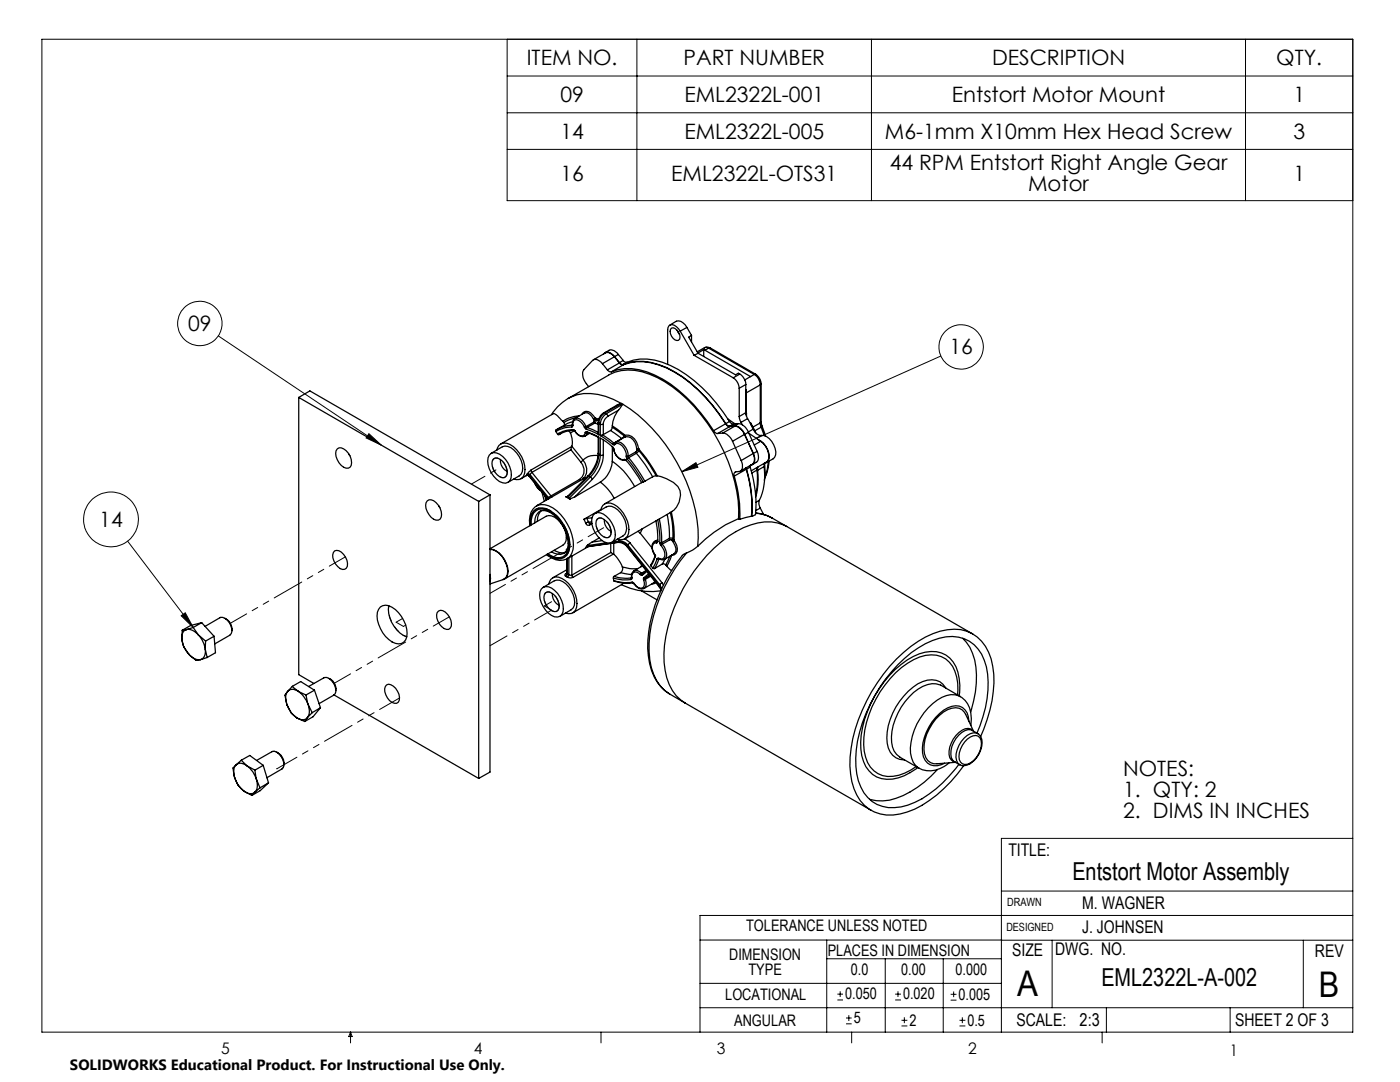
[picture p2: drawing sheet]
<svg xmlns="http://www.w3.org/2000/svg" width="279mm" height="216mm" viewBox="0 0 279 216" stroke-linecap="round" stroke-linejoin="round" font-family="sans-serif">
<g fill="none" stroke="#000" stroke-width=".2">
<path d="M8.4 7.8h261.6v198.2h-261.6zM101.2 7.8v32.2h168.8M101.2 15.2h168.8M127.1 7.8v32.2M173.9 7.8v32.2M248.6 7.8v32.2M101.2 22.5h168.8M101.2 29.8h168.8M43.6 67l32.5 21.8M187.7 71l-51.6 23.1M73.6 86.5l2.5 2.3-3-1.4zM136.1 94.1l2.8-1.8 .4 .9z"/>
<path d="M25.5 108l13.1 17.2M36.2 122.9l.8-.6 1.6 2.9zM199.8 177.8h70.2M270 167.3h-70.2v38.7M139.7 187.6h60.2M139.7 196.2h60.1M165 187.6v18.4M165 191.3h34.8M167.1 199.5h1.1M167.1 198.4h1.1M167.7 197.8v1.1M176.7 191.3v14.7"/>
<path d="M178.6 199.5h1.2M178.6 198.4h1.2M179.2 197.8v1.1M188.2 191.3v14.7M189.7 199.6h1.2M189.7 198.4h1.2M190.3 197.8v1.2M199.8 187.6h70.2M210 187.6v13.5M260.1 187.6v13.5M270 182.7h-130.3v23.3M70 206v2.1"/>
<path d="M70 206l.3 .8h-.7zM119.9 206v2.1M139.7 201.1h130.3M168.8 204.3h1.2M168.8 203.1h1.2M169.4 202.6v1.1M170 206v2.1M179.9 204.7h1.2M179.9 203.6h1.2M180.5 203v1.2M191.5 204.7h1.2M191.5 203.6h1.2"/>
<path d="M192.1 203v1.2M220 206v2.1M220.8 201.1v4.9M245.5 201.1v4.9"/>
<circle cx="39.9" cy="64.5" r="4.4"/>
<circle cx="191.8" cy="69.2" r="4.4"/>
<circle cx="22.1" cy="103.6" r="5.5"/>
</g>
<path d="M36.2 122.9l.8-.6 1.6 2.9zM73.6 86.5l2.5 2.3-3-1.4zM136.1 94.1l2.8-1.8 .4 .9z" fill="#000"/>
<g fill="none" stroke="#000" stroke-width=".25">
<path d="M59.6 79.3v55.3l3.1 1.8M59.6 79.3l35.9 20.7M59.6 79.3l2.2-1.3 36 20.7M113.4 79.5a9.8 9.8 0 0 0-3.3 3.2M113.4 79.5l8.1-4.6a8.9 8.9 0 0 1 8.1-.2 26.6 26.6 0 0 1 11.7 9.9 32.9 32.9 0 0 1 6.1 17.1v1.8M113.4 79.5a8.9 8.9 0 0 1 7.5-.4l3.1 1.4M120.2 72.6a1.39 1.39 0 0 0-1.9-.7l-1.8 1.9a2.52 2.52 0 0 0 .5 2.8l.5 .6M120.2 72.6l1 1.2M120.5 70.6l.1-.1a1.45 1.45 0 0 1 2.1 .7M120.8 70.3a1.63 1.63 0 0 1 2.6 .4M121.2 73.8l.4 .4h.4M122 74.2a10.4 10.4 0 0 1 8.6 .6 29.6 29.6 0 0 1 11.8 11.1"/>
<path d="M122.6 71.2l-1-.8-.6-.1-2.6 1.5M122.6 71.2l1 1.2M122.6 71.2l-2.4 1.4M122.7 71.2l.9 1.2M123.4 70.7l-.7 .5M123.4 70.7l1 1.2M123.6 72.4a.67 .67 0 0 0 .8 .3M123.6 72.4a.69 .69 0 0 0 .8 .4M123.6 72.4l-2.4 1.4M124.4 72.7a10.9 10.9 0 0 1 8.6 .6 30.2 30.2 0 0 1 11.9 11.2M124.4 71.9l.3 .3 .4 .1M124.4 71.9l-.8 .5"/>
<path d="M124.4 72.8a10.8 10.8 0 0 1 8.6 .6 29.3 29.3 0 0 1 11.8 11.2M124.4 72.8l-2.4 1.4M125.1 72.3a10.5 10.5 0 0 1 8.7 .6 29.6 29.6 0 0 1 11.8 11.2M125.1 72.3l-.7 .4M133.7 64.9l1.3-.8a1.8 1.8 0 0 1 2.1 1.2M134 65.5a1.19 1.19 0 0 1 1.4 .8 1.17 1.17 0 0 1 0 1.6 1.62 1.62 0 0 1-1.4-2.4zM135.1 65.9l.5 .8M135.7 66.1a2.08 2.08 0 0 0-1.9-1.3l-.3 .2-.3 .8v6.9M135.7 66.1l2.8 4.8M137.1 65.3l-1.4 .8M137.1 65.3l.9 1.6M138 66.9l-.6 .4 1.9 3.2"/>
<path d="M138 66.9v1.4M138.5 70.9l7.8 4.5M139.3 70.5l7.5 4.3 .6-.3 .2 .1M139.3 70.5l-.8 .4M140.4 69.8l.3 .1M140.4 69.8v1.3M140.4 69.8l-1.1 .6M140.6 69.4a1.13 1.13 0 0 1 1.1 0M140.6 69.4l.4-.1 .4 .2M140.6 69.4l-1.5 .8M140.7 69.9l9.1 5.2M141.4 69.5l-.7 .4"/>
<path d="M141.4 69.5l9.1 5.2M141.7 69.4l-.3 .1M141.7 69.4l9.1 5.3M146.3 75.4a2.75 2.75 0 0 1 1.2 2.1M147.5 77.5v5.6M147.6 74.6a2.61 2.61 0 0 1 1.2 2.1M147.6 74.6l-1.3 .8M148.8 76.7l-1.3 .8M148.8 76.7v5.6M148.8 77.7l.1 .1M148.9 77.8v.6M148.9 77.8h-.1"/>
<path d="M148.9 78.4l-.1 .1M148.9 78.4v3.6M149.8 75.1l-1.2 .7M150.5 74.7a2.61 2.61 0 0 1 1.2 2.1M150.5 74.7l-.7 .4M150.8 74.7a2.47 2.47 0 0 1 1.1 1.9M150.8 74.7h-.3M151.7 76.8l-2.8 1.6M151.7 76.8v7.6M151.9 76.6l-.2 .2M151.9 76.6v7.5M67.3 89.6a1.27 1.27 0 0 1 1.8 .3 2.74 2.74 0 0 1 .8 3.3 1.31 1.31 0 0 1-1.8-.3 2.66 2.66 0 0 1-.8-3.3z"/>
<path d="M69.6 90.6l.2 .3M85.3 99.9a1.27 1.27 0 0 1 1.7 .4 2.74 2.74 0 0 1 .8 3.3 1.31 1.31 0 0 1-1.8-.4 2.66 2.66 0 0 1-.7-3.3zM97.6 90.8a1.46 1.46 0 0 1 2.1-.2 4.9 4.9 0 0 1 2.3 4.8 1.39 1.39 0 0 1-2.3 .7 5.1 5.1 0 0 1-2.3-4.8zM97.8 98.7v55.4l-2.3 1.2M97.8 98.7l-2.3 1.3M98 90.5l2.3-1.4a2.43 2.43 0 0 1 2.8 1.3 3.9 3.9 0 0 1 .9 4.2l-2.6 1.6M98.5 91.6a1.26 1.26 0 0 1 1.7 .3 2.7 2.7 0 0 1 .7 3.2 1.19 1.19 0 0 1-1.7-.3 2.59 2.59 0 0 1-.7-3.2zM99.2 89.8a1.63 1.63 0 0 1 2.6-1.1 5.6 5.6 0 0 1 2.7 6.3 1.54 1.54 0 0 1-2 .6M99.9 91.7a2.38 2.38 0 0 0 1.3 2.4M105.1 94.8h.3l.2 .1M105.2 94.6l-.1 .2M105.2 94.6l.3-.1 .3 .2"/>
<path d="M105.3 94.8l-.3 .1 .1-.1M105.6 95l-.4-.2-1.2 .7M105.6 95l3.7 4.6M105.6 94.9v.1M105.6 94.9l3.7 4.6M105.8 94.7l-.2 .2M105.8 94.7l3.6 4.6M106 93.8l-.8 .8M106 93.8l.2 .5M106.2 94.3l-.4 .4M106.2 94.3l3.8 4.7M106.8 96.4l.4 .9 .7 .6"/>
<path d="M106.8 96.6l.9 1.1M107.8 97.8l.1 .1M107.9 97.9h.1M108.1 98.1l.1 .1M108.2 98.2l.5 1.8M108.2 98.2h.1M108.7 98.9l.3 .9M109.3 99.5v.1M109.3 99.5l.1 .1M109.3 99.6v.1M109.4 99.3l-.1 .2M109.4 99.3l.1 .2"/>
<path d="M110 99l-.6 .3M110 99l.2 .1M110.9 86.1l.4 .5M111.3 86.6l.2 .1M111.9 86.5l-.4 .2M112.3 84.1l-1.3-1.3-.5-.3-10.6 6.1M112.3 84.1l.2 .2M112.5 84.3l.2 .3-.1 .3M113.3 99.3l-.4-.2 .9 .6-.2-.3M113.6 86l.2 .4M113.8 86.4a4.5 4.5 0 0 1 .3 2.6M113.9 89.7l-7.7 4.6"/>
<path d="M113.9 89.7l2 2.5M114.1 89.1l-.2 .6M114.1 89.1l-8.1 4.7M114.1 85.2a6 6 0 0 0-3.2 .9M114.1 89v.1M114.1 89l2.2 2.8M114.2 84.8v.1M114.2 84.8a5.1 5.1 0 0 0-3.3 1.1v.2M114.2 84.8l-.1 .4M114.2 84.2l-1 .3-2 1.2M114.2 84.8l.1 .1M114.2 84.8h.1"/>
<path d="M114.3 84.9l-.2 .3M114.3 84.9l.2-.9a.96 .96 0 0 1 1.5 .2l.6 1M114.3 85.7l.4 .3M114.3 85.7l.5 .3M114.3 85.7a6.1 6.1 0 0 0-3 .9M114.6 85.9a5.7 5.7 0 0 0-3.1 .8M114.7 86l-.9 .4M114.7 83.5a1.32 1.32 0 0 0-.5 1.3M114.7 99.2l-.7 .2h-.4M114.7 83.5h.1M114.7 86a1.59 1.59 0 0 0 2.1 1M114.7 83.5a1.95 1.95 0 0 1 2.2 1.6"/>
<path d="M114.8 86a1.21 1.21 0 0 0 1.9 .6l.1-.3M114.8 86h-.1M114.9 83.4l-1.6 .5-.8 .4M115.6 83a6.8 6.8 0 0 0-3.3 1.1M115.6 95.7l.3 .1M115.6 95.7l-5.6 3.3M115.9 92.2a2.31 2.31 0 0 1-.3 3.5M116.1 82.7a1.23 1.23 0 0 1 1.2-.6 1.23 1.23 0 0 1 1 .7l.4 .6M116.3 95.6l-9.2 5.3h.1M116.3 95.6h.1M116.3 91.8l-.4 .4M116.3 91.8a2.56 2.56 0 0 1 0 3.8"/>
<path d="M116.5 82.4l-1.8 1.1M116.6 82.5a1.1 1.1 0 0 1 1.5 .5l.3 .6M116.6 85.2l.4 .5M116.7 87h.1M116.8 86.3l.4 .1M116.9 95.4l-.6 .2M116.9 85.1l-.3 .1M116.9 85.1l.3 .2M117 85.7l2.5 1M117.1 86.1l-.3 .2M117.1 86.1l2.4 1.1M117.1 86.1l.1 .2"/>
<path d="M117.2 86.3l2.2 .9M117.2 86.3h.1M117.2 85.3l-.2 .4M117.2 85.3l2.2 1M117.2 86.4l-.4 .6M117.2 86.3v.1M117.3 95l-4.1 4.1 .1 .2M117.3 95h.2M117.5 95l-4.2 4.3M117.5 95l.3 .2M117.7 86.5l-1 .5M117.8 95.2l.4 .4"/>
<path d="M117.8 95.2l-4.2 4.2M118.2 95.6l-3.5 3.6M118.4 83.6l.2 .3M118.5 84.2l.2 .2M118.5 84.2l-1.6 .9M118.6 83.9l-.1 .3M118.7 84.4l.7 .3M118.7 84.4l-1.5 .9M118.7 83.4l.2 .3M118.7 83.4l-.3 .2M118.7 83.4l.8 .2M118.9 83.7l.1 .3-.3 .4"/>
<path d="M118.9 83.7l-.3 .2M118.9 83.7l.5 .2M119.3 90.9h-.1a3.5 3.5 0 0 0-2.9 .9M119.4 90.5a7.2 7.2 0 0 1-2.1 4.5M119.4 84.3h.1M119.4 84.3l.1 2.4M119.4 87.2h.1M119.4 84.3l.1 .2M119.4 90.5l.1 .1M119.4 87.2v3.3M119.5 84.5l.3 .1M119.5 90.6a6.6 6.6 0 0 1-2 4.4"/>
<path d="M119.5 84.5v2.2M119.5 87.2v3.4M119.5 90.6l.3 .2M119.8 86.9l2.5 1.8M119.8 84.6h.6M119.8 90.8h.6M119.8 90.8a6.5 6.5 0 0 1-2 4.4M119.8 96.2a10.1 10.1 0 0 1 2.8 3.2M119.8 84.6v2.3M119.8 96.2l-5.1 3M120.3 86.8l-.5 .1M120.3 86.8l2.2 1.6"/>
<path d="M120.4 90.8a7.5 7.5 0 0 1-2.2 4.8M120.4 86.7l-.1 .1M120.4 84.6v2.1M120.4 87.8v3M120.5 82.4a2.28 2.28 0 0 0-1.1 1.9M120.5 82.4h.1M120.5 82.4h.2M120.7 82.4l.3 .1M120.7 82.4a2.76 2.76 0 0 0-1.2 2.1M121 82.5a2.73 2.73 0 0 0-1.2 2.1M121 82.5l.3 .6M121.3 83.1a1.95 1.95 0 0 0-.9 1.5"/>
<path d="M121.8 85.9l2.3 1.6M121.8 85.9l-1.4 .8M122.2 85l2.5 1.9M122.2 92a5.3 5.3 0 0 1-2.4 4.2M122.2 85.3l-.4 .6M122.2 85.3l2.4 1.7M122.2 92l.7 .6a14.8 14.8 0 0 1 3.7 4.5M122.2 85v.3M122.2 89.1v2.9M122.2 89.1l.2 .5M122.2 89.1l.3 .5M122.2 89.1l-2.4-1.7v3.4"/>
<path d="M122.3 88.7h.4M122.4 89.6a2.26 2.26 0 0 0 2.4 2.2M122.4 89.6h.1M122.5 89.6a2.14 2.14 0 0 0 2.1 2.1M122.5 88.4l-.2 .3M122.5 88.4h.2M122.6 88.5l.1 .2M122.7 88.7a1 1 0 0 1 1.5 .3 2.93 2.93 0 0 1 .8 2M122.9 88.2l-.3 .3M122.9 88.2a1.32 1.32 0 0 1 1.5 .5 2.97 2.97 0 0 1 .9 2.4M123.4 81.8a5.3 5.3 0 0 0-1.2 3.2M123.4 81.8l-2.1 1.3"/>
<path d="M124 80.5l-.8 .3-2.7 1.6M124 80.5l-3.3 1.9M124.1 87.5l-1.6 .9M124.1 87.5h.1M124.3 80.6a33.9 33.9 0 0 1 15 25l-.1 3.4M124.3 80.6l-.9 1.2M124.3 80.6l-3.3 1.9M124.6 91.7l.4 .2M124.6 87l-.5 .5M124.6 87v.3M124.7 87.2l-1.8 1M124.7 87.2a1.87 1.87 0 0 1 2.3 1.8l.1 .6"/>
<path d="M124.7 86.9a2.21 2.21 0 0 1 2.6 2l.2 .6M124.7 86.9v.3M124.7 86.9l-.1 .1M125 91.9l1.2 1.5 1.9 2.9 .3-.1M125 91l.2 .6M125 91l.3 .1M125.2 91.6l1.3 1.6 1.9 3M125.3 91.1l.1 .2M125.4 91.3l-.2 .3M125.4 91.3l1.8 2.3 1.5 2.4M126.9 90.2l.1 .3M126.9 90.2l-1.6 .9"/>
<path d="M127 90.5a25.9 25.9 0 0 1 3.2 4.6M127 90.5l-1.6 .8M127.1 89.6v.3M127.1 89.9l-.2 .3M127.1 89.9h.4M127.5 89.5a31.3 31.3 0 0 1 3.7 5.4M127.5 89.5v.4M127.5 89.9a27.5 27.5 0 0 1 3.5 5M127.5 89.9l-.5 .6M127.5 89.5l-.4 .1M128 96.3l-7.3 4.2M128.7 96l-.3 .2"/>
<path d="M130.2 95.1l-1.5 .9M131 94.9l-.8 .2M131 94.9h.2M131.2 94.9a8.1 8.1 0 0 1 4.1 2.2 3.8 3.8 0 0 1-1.2 4.9M142.4 85.9l.3 .4 .5 .2M144.2 86.4a2.5 2.5 0 0 1 2 1.7M144.2 86.4l-1 .1M144.8 84.6l.3 .3 .5 .2M144.8 84.6l-2.4 1.3M144.9 84.5l.2 .3 .5 .3M145.3 83.6l1.4 1M145.6 84.1l.3 .4 .5 .1"/>
<path d="M145.6 84.1l-.7 .4M145.6 85.1l-2.4 1.4M146.2 88.1l1.7 3.8M146.4 84.6l-.8 .5M146.5 95a27.4 27.4 0 0 1 1.1 8.6M146.6 84.9a2.52 2.52 0 0 1 2 1.8l.8-.4M146.6 84.9l-1 .2M146.6 85.1a2.5 2.5 0 0 1 2 1.6M146.6 85.1h-1M146.6 85.1l-2.4 1.3M147.3 84.5a2.52 2.52 0 0 1 2.1 1.8M147.3 84.5l-.7 .4"/>
<path d="M147.3 84.5l-.9 .1M147.5 83.1l.4 1.2M147.9 84.3l.3 .5M147.9 91.9l.3 .8a1.17 1.17 0 0 1-.3 1.2 1.17 1.17 0 0 1-1.2 .3l-.2 .3v.5M147.9 91.9l2.4-1.4 .3 .8-.1 1-.4 .3-2.4 1.4M148.6 86.7l1.8 3.8M148.6 86.7l-2.4 1.4M148.8 82.3l.2 .7M148.8 82.3l-1.3 .8M148.9 93.3v.3M148.9 93.3l.1 .3M148.9 93.6a24.9 24.9 0 0 1 1.1 9.4"/>
<path d="M148.9 82l.1 .5M148.9 82h-.1M148.9 93.6l-2.4 1.4M149 93.6a26 26 0 0 1 1 9.4M149 83l.2 .5M149 82.5l-.1 .1M149 82.5v.5M149.2 83.5l1.1 2.1M149.2 83.5l-1.3 .8M149.4 86.3l1.7 3.8M149.5 86.5l1.8 1.2M149.7 92.9v.3"/>
<path d="M149.7 93.2a24.5 24.5 0 0 1 1.1 9.5l-.8 .3M149.7 93.2l-.7 .4M149.9 84.5l.3 .6M149.9 84.5v.3M149.9 84.5h-.1M150.2 85.1l.2 .3M150.3 85.6a1.78 1.78 0 0 0 1.6 1.3M150.3 85.6l-.9 .6M150.4 90.5l.1 .4a1.22 1.22 0 0 1-.7 1.9M150.4 85.4l-.2 .1M150.4 85.4l.4 1M151.1 93.8v2.8l-.3 2.1"/>
<path d="M151.1 93.8l-1.1 .6M151.1 90.1a1.69 1.69 0 0 1-.9 2.6M151.1 93.3v.5M151.1 90.1l-.7 .4M151.2 93.8l.1 2.9-.5 2.4M151.3 93.2l-.1 .6M151.3 87.7a3.9 3.9 0 0 1 2.2 3.9l-.3 .4-.8 .5M151.3 87.7l.5 .4M151.6 99.8a1.8 1.8 0 0 0 .1 1.6M151.6 99.8l-.7 .4M151.7 84.4l.2 .8M151.7 84.4l-1.5 .8"/>
<path d="M151.8 88.1a3.4 3.4 0 0 1 1.4 3.9l-3.3 1.9M151.8 88.1l-1.3 .7M151.9 84.1l.2 1M151.9 84.1l-.2 .3M151.9 85.2l.6 1.7M151.9 85.2l-1.3 .8M151.9 86.9a3.1 3.1 0 0 1 2.8 2.6 1.75 1.75 0 0 1-.4 2l-1.3 .8M151.9 86.9l-.9 .6M152.1 85.1l.7 2M152.1 85.1l-.2 .1M152.5 93.1l.1-.6 .1 1.6-.2 1.7M152.5 93.1a12.1 12.1 0 0 1-.9 6.7"/>
<path d="M152.5 93.1l-1.3 .7M153.3 92.1l-.2 1.7-.4 1.3M153.5 92a9.1 9.1 0 0 1-.9 3.4M66.8 109.9a2.19 2.19 0 0 1 2.5 1.9 1.16 1.16 0 0 1-.9 1.8 2.89 2.89 0 0 1-1.9-3.4zM87.6 101l.2 .3M95.5 100v55.3M97.8 109.5l11.2-6.5a2.08 2.08 0 0 1 2.3 .6 4.8 4.8 0 0 1 1.7 4.3l-.3 .5-.4 .4-11.6 6.7M97.8 114.9v1.1M97.8 109.6a3.8 3.8 0 0 1 3.2 2.9 3 3 0 0 1 0 2.7l-.6 .4-2.6 .9M97.8 114.6l.1 .8-.1 .7M97.8 109.6a3.4 3.4 0 0 1 2.9 2.1 3.7 3.7 0 0 1 .4 3.5l-.4 .3M100.7 115.5l-.4 .1"/>
<path d="M105.9 104.8a2.83 2.83 0 0 1 1.7-3.4 5.2 5.2 0 0 1 4.4 2.5 7.8 7.8 0 0 1 1.6 5.7 2.15 2.15 0 0 1-3.1 1.7l-1.3-.7M106 104.7a2.91 2.91 0 0 1 1.5-3.1 4.5 4.5 0 0 1 4.3 2.3 7.3 7.3 0 0 1 1.7 5.5 2.07 2.07 0 0 1-3.2 1.7l-.9-.6M107.2 100.9a3.8 3.8 0 0 1 4 1.1 9.2 9.2 0 0 1 3.2 7.6l-.6 1.4-.5 .4M107.2 100.9a3.4 3.4 0 0 0-1.4 4M107.7 102.1a2.49 2.49 0 0 1 2.9 .7 7.1 7.1 0 0 1 2.7 6.6l-.7 .9M107.7 102.1a2.46 2.46 0 0 0-1 2.3M107.7 102.1h.1M108 101.9a2.81 2.81 0 0 0-.8 2.1M108 117.5a1.69 1.69 0 0 1 2.7 .3 4.9 4.9 0 0 1 1.7 4.3 1.36 1.36 0 0 1-2.3 .7 5.1 5.1 0 0 1-2.3-4.8zM108.4 117.2l2.2-1.3a2.96 2.96 0 0 1 3.4 1.9 3.6 3.6 0 0 1 .4 3.5l-2.6 1.7M108.8 118.3a1.23 1.23 0 0 1 1.8 .4 2.68 2.68 0 0 1 .7 3.1 1.28 1.28 0 0 1-1.7-.3 2.63 2.63 0 0 1-.8-3.2zM109.1 110.7a3.7 3.7 0 0 0 4.2 .7"/>
<path d="M109.5 116.5a1.62 1.62 0 0 1 2.6-1.1 5.6 5.6 0 0 1 2.8 6.3 1.57 1.57 0 0 1-2 .6M110.1 110.1a2.21 2.21 0 0 0 2.5 .2M110.2 118.4a2.48 2.48 0 0 0 1.4 2.4M110.6 109.8a2.52 2.52 0 0 0 2.5 .3M112.9 115l.3 .1M113 114.4l-.3 .4 .2 .2M113.1 114.4h-.1M113.1 114.4l.1 .1M113.1 111.5v2.9M113.1 113.7l-2.8 1.6M113.2 114.5l.3 .2M113.2 115.1l.6 .2 .5-.1"/>
<path d="M113.2 114.5l-.3 .5M113.2 111.5v3M113.5 114.7l.6 .1M113.5 114.7l-.3 .4M113.5 111.3v3.4M114.1 114.8l.2 .4M114.1 110.9v3.9M116.6 103.6l.3 .8M116.9 104.4v.1a.5 .5 0 0 0 .8 .2M117.1 103.4l-.5 .2M117.1 103.4l.3 .8M117.2 108.9l.1-.2-.5 .6 .3-.2"/>
<path d="M117.4 109.1l-4.2 2.4 .1-.1M117.4 104.2l-.5 .2M117.4 104.2l.2 .2h.5M117.8 104.5l-.1 .2M118.1 104.1l-.7 .1M118.1 104.5l-.4 .2M118.1 103.3l-1 .1M118.2 108.2l-1 .7M118.4 102.8a1.46 1.46 0 0 1 2-.2 5.1 5.1 0 0 1 2.3 4.8 1.38 1.38 0 0 1-2.3 .7 5.1 5.1 0 0 1-2.3-4.8zM118.8 102.4l2.2-1.3a2.96 2.96 0 0 1 3.4 2 3.8 3.8 0 0 1 .3 3.5l-2.6 1.6M119.2 103.6a1.19 1.19 0 0 1 1.7 .3 2.59 2.59 0 0 1 .8 3.2 1.21 1.21 0 0 1-1.7-.3 2.65 2.65 0 0 1-.8-3.2zM119.6 107.4l-1.4 .8"/>
<path d="M119.9 101.8a1.61 1.61 0 0 1 2.6-1.2 6.1 6.1 0 0 1 2.9 5.8 1.58 1.58 0 0 1-2.2 1.2M119.9 101.7l-3.3 1.9M120.2 107.9l-2 .3M120.6 103.6a2.38 2.38 0 0 0 1.4 2.4M121 108.3l-3.8 .6M121.9 110.2l.5 .4M121.9 110.2l-7.8 4.6M121.9 108.4v1.8M122.4 115.4l.1 .5M122.4 115.4a7.7 7.7 0 0 0 3.5 .2M122.4 110.6l-8.1 4.6M122.4 110.6h.1"/>
<path d="M122.5 115.9a7.7 7.7 0 0 0 3.7 .3M122.5 110.6a7.4 7.4 0 0 1 1.7 2.5M122.5 115.9l.1 .1a9.3 9.3 0 0 0 3.8 .3M122.5 108.3v2.3M122.6 115l-.2 .4M122.6 115a7.5 7.5 0 0 0 3.4 .3M123.3 108.2a2 2 0 0 1 1.8 .8M123.3 108.2l-6.2 .9M123.4 108.2a2.03 2.03 0 0 1 1.7 .7M123.4 108.2h-.1M123.4 108.2l-6.3 .9M123.5 108a2.03 2.03 0 0 1 1.8 .7"/>
<path d="M123.5 108l-.1 .2M123.5 108l-1.3 .2M123.6 107.7l-.1 .3M123.9 114.3l2.2 .3M123.9 114.3l-1.3 .7M124 116.7a12.8 12.8 0 0 0 7.9 1.2M124.2 113.1v.1a.99 .99 0 0 1-.3 1.1M124.2 113.1l1.4 .4h1.6M124.4 116.3l-.2 .3-9.9 5.7M124.6 107.6l1.1 .7M125.1 109l6.5 8.1M125.1 108.9v.1"/>
<path d="M125.1 108.9l6.5 8.1M125.3 108.7l6.4 8M125.3 108.7l-.2 .2M125.7 108.3l-.4 .4M125.7 108.3l6.4 8M126 115.2v.1M126 115.3l-.1 .3M126 115.2l.1 .1M126.1 115.3l-.2 .3M126.2 116.2l.3 .3M126.2 116.2l.4 .3M126.5 113.9h.1"/>
<path d="M126.5 113.9a1.1 1.1 0 0 0-.5 1.3M126.5 113.9a1.2 1.2 0 0 1 1.5 .5M126.5 116.5a1.59 1.59 0 0 0 2.1 .9M126.6 116.5h-.1M127.3 106l.5 .4M127.8 114.7a.89 .89 0 0 0-1.2-.5 .89 .89 0 0 0-.5 1.1M127.8 114.7l.4 .1M127.8 106.4l2.3 3M128 114.4l1-.6-.8 .6M128 114.4l-.2 .3M128 114.4h.2M128 117.9l3.1 1.8"/>
<path d="M128.1 112.7l-.2 .4M128.1 105.5l-.3 .9M128.2 114.4v.4M128.2 114.4h.1M128.2 112.9l-1.7 1M128.4 115.7a1.03 1.03 0 0 1-.6 1.7l-.9-.5-.3-.4M128.5 115.3l-.1 .4M128.5 115.3l.3 .1M128.8 115.4v.2M128.8 115.6l-.4 .1M128.8 115.6a1.46 1.46 0 0 1-.2 1.8M129.1 114l-.9 .8"/>
<path d="M129.4 114.4l-.9 .9M129.6 114.7l-.8 .7M129.8 114.8l-1 .6M129.9 115l-1.1 .6M129.9 112.9l.4 .4M130.3 113.3l.3 .2M130.4 116.3l-1.8 1.1M130.6 110.6l.1 .3M130.6 110.6h.1M130.6 108.1a1.86 1.86 0 0 0 0 2.5M130.6 110.6l.1 .5M130.7 110.9h.1"/>
<path d="M130.7 110.9v.2M130.7 116l-.3 .3M130.7 110.8l-.8 1.9v.2M130.7 111.1l-.8 1.8M130.9 116.2l-.2 .2-.6 .1M130.9 103.9l.3 1.9v2.3M131 108.3a.91 .91 0 0 0-.8 1.4l.4 .9M131.1 111.5l-.8 1.8M131.1 108l-.1 .3M131.1 111.5h.4M131.1 108h.1M131.1 108l-.5 .1"/>
<path d="M131.2 108h.1M131.2 107.9v.2M131.2 108.1l-.2 .2M131.2 103.7l.5 2.9v1.7M131.3 107.7l-.7 .4M131.5 111.4h-.3l-.1 .1M131.5 111.5l-.9 2M131.5 111.4v.1M131.5 111.5h.1M131.5 111.5a.98 .98 0 0 0 1.1 .1M131.6 103.5l.4 3v1.8M131.6 117l.4 .7-.4-.6"/>
<path d="M131.6 117v.1M131.7 108.3l.2 .5M131.7 108.3h.3M131.7 116.7l.3 .8M131.7 116.7l-.1 .3M131.9 108.8a2.39 2.39 0 0 1 .6 2.5l-.2 .2-.8-.1M132 108.3l.2 .3M132.1 116.3l-.4 .4M132.1 116.3l.3 .5M132.2 108.6l-.3 .2M132.2 108.6a2.19 2.19 0 0 1 .4 3M132.2 112.5l.5 .1 .2 .1"/>
<path d="M132.2 112.5l-1.6 1M132.7 111.5l-.5 1M132.9 112.7l.2 .3M133.1 113l1 .8M133.1 102.7a18 18 0 0 1 .5 4.7M133.6 107.4h.4l.3 .1M133.6 107.4l.1 .3M133.6 107.4l-1.6 .9M133.7 111l-.8 1.7M133.7 107.7l.3 .1M133.7 107.7l-1.5 .9M133.8 102.2a19.5 19.5 0 0 1 .5 5.3"/>
<path d="M134 102.2a18.6 18.6 0 0 1 .5 5.6M134 110.8l-.3 .9-.6 1.3M134 107.8l.2 .2M134 110.8h.1M134.2 102.1l-9.5 5.4M134.2 108a2.78 2.78 0 0 1 .7 2l-.5 .5M134.3 107.5l.2 .3M134.3 107.5l-.3 .3M134.4 110.6l-1.8 1M134.5 107.8a1.89 1.89 0 0 1 0 2.9l-.5 .1M134.5 107.8l-.3 .2M137 110.3l-.5 .3a30.3 30.3 0 0 0-7.2 18.8 11.2 11.2 0 0 0 3.6 8.6l.6 .4"/>
<path d="M137 110.3a31.7 31.7 0 0 0-7.5 18.1 11.8 11.8 0 0 0 3 9.3l4.2 2.6M139.2 109l-.9 .7-1.3 .6M147.4 103.5a22.4 22.4 0 0 0-8.2 5.5M147.4 103.5l.2 .1M150 103l-2.4 .6M150 103h.1M150.8 102.3a8.2 8.2 0 0 1 3.3 1.1M150.8 102.4l2.2 .4 1 .5 40.1 23.2M151.7 101.4l.7 1.3M151.7 101.4l-.9 .5M157 105.1a8.6 8.6 0 0 0-7.2-.4 24.5 24.5 0 0 0-11.3 9.2 29.8 29.8 0 0 0-6 18.3 10.2 10.2 0 0 0 3.4 7.5l.8 .6M36.3 127.5a5 5 0 0 0 1.4 3"/>
<path d="M36.3 127.5l.4 1.5 1 1.5M36.4 125.8l-.1 1.7M37.3 125.6a1.57 1.57 0 0 0-1 1.9M37.3 125.6a2.54 2.54 0 0 1 2.3 1.1M37.3 125.6l-.9 .2M37.7 130.5a2.69 2.69 0 0 0 2.3 1.1M37.7 130.5l1.4 1.3 .9-.2M38.6 125.2l1 1.5M38.6 125.2l-1.3 .4M39.6 126.7a5.7 5.7 0 0 1 1.4 3M39.6 126.7l1.4 1.2M40.3 124.2l-1.7 1"/>
<path d="M40.3 124.2l2.4 2.8M40.3 124.2l-2.3 .6-1.6 1M40.9 125l3-1.7a1.97 1.97 0 0 1 2.2 1.5 1.49 1.49 0 0 1-.2 2l-3 1.7M41 129.7a1.7 1.7 0 0 1-1 1.9M41 129.7l.3 1.5M41 127.9v1.8M41.3 131.2l-1.3 .4M42.7 127l-1.7 .9M42.7 127l.3 3.2-1.7 1M44.9 123.4a2.37 2.37 0 0 1 1.4 2.4M57.4 138a2.77 2.77 0 0 0-.1 2.6M57.4 138l-.5 .7 .4 1.9"/>
<path d="M58.3 136.9l1.2 1M58.3 136.9l1.7-.9 2.8 1.7M58.3 136.9l-.9 1.1M59.5 137.9a1.56 1.56 0 0 0-2.1 .1M59.5 137.9a5.7 5.7 0 0 1 2 2.6M59.5 137.9l1.6 .8M61.1 138.7l.4 1.8M61.6 137l3-1.7a1.97 1.97 0 0 1 2.3 1.6 1.44 1.44 0 0 1-.3 1.8l-2.9 1.7M62.8 137.7l-1.7 1M62.8 137.7l1.2 3.5M65.6 135.4a2.32 2.32 0 0 1 1.4 2.4M66.7 138.7l28.8 16.6"/>
<path d="M75.9 121.1a1.94 1.94 0 0 1 2.3 .1 6.4 6.4 0 0 1 3 5.9 1.77 1.77 0 0 1-3 1 6.5 6.5 0 0 1-2.9-5.9zM77.2 136.7a1.74 1.74 0 0 1 2.1 1.2 1.75 1.75 0 0 1-.1 2.4 2.65 2.65 0 0 1-2.3-3.3zM77.6 120.9a6.1 6.1 0 0 0 3.6 6.2M87.5 121.9a1.42 1.42 0 0 1 1.8 .7 2.48 2.48 0 0 1 .6 2.7 1.18 1.18 0 0 1-1.8-.3 2.98 2.98 0 0 1-.9-2.8zM188.8 137.3a3.1 3.1 0 0 0-3.7-1.6 10.6 10.6 0 0 0-6.3 5.4 11 11 0 0 0-1.5 8.1 3.2 3.2 0 0 0 3.2 2.4M191.1 138.7a8.4 8.4 0 0 0-1.6-6.5 5.3 5.3 0 0 0-5.9-1.1 17.7 17.7 0 0 0-8.8 8.4 15.9 15.9 0 0 0-2 11.6 5 5 0 0 0 6.6 3.6l1.2-.4 2.2-1.3M191.4 138.9a10 10 0 0 0-1.2-6.8 5.4 5.4 0 0 0-6.7-1.6 18.6 18.6 0 0 0-8.9 8.4 18.4 18.4 0 0 0-2.6 11.9 5.4 5.4 0 0 0 7.2 4.4 12.5 12.5 0 0 0 4-2.1M191.6 139a5.2 5.2 0 0 1 2.1 5.7M191.6 139a4.3 4.3 0 0 0-4.6 .7 12.6 12.6 0 0 0-5.3 10.6 3.7 3.7 0 0 0 5 3.4 6.7 6.7 0 0 0 2.7-1.5M191.7 139l-4-2.3a4.4 4.4 0 0 0-4.4 .8 12.7 12.7 0 0 0-5.4 10.6 3.7 3.7 0 0 0 1.7 3l3.8 2.2M192.1 127.4a10.1 10.1 0 0 1 2.8 7.3 22.5 22.5 0 0 1-1.2 7.3M46.8 155.1a5.5 5.5 0 0 0 1.9 2.8"/>
<path d="M46.8 155.1l.8 1.6 1.1 1.2M47.1 152.6a2.56 2.56 0 0 0-.3 2.5M47.1 152.6a1.65 1.65 0 0 1 2.2 .2M47.1 152.6l-.6 .6 .3 1.9M48.2 151.7l1.1 1.1M48.2 151.7l1.6-1 2.7 2M48.2 151.7l-1.1 .9M48.7 157.9a1.77 1.77 0 0 0 2.2 .2M48.7 157.9l1.6 .8M49.3 152.8a5.2 5.2 0 0 1 1.9 2.7M49.3 152.8l1.6 .9M50.9 153.7l.3 1.8"/>
<path d="M50.9 158.1l-.6 .6M51.2 155.5a2.6 2.6 0 0 1-.3 2.6M51.2 155.5l.7 1.7M51.2 151.7l3.1-1.7a1.25 1.25 0 0 1 1.4 .5 2.14 2.14 0 0 1 .5 3l-2.9 1.7M51.9 157.2l-1 .9M52.5 152.7l-1.6 1M52.5 152.7l1.1 3.5M53.6 156.2l-1.7 1M53.6 156.2l-1.7 1.6-1.6 .9M55.2 150.1a2.42 2.42 0 0 1 1.5 2.4M57.3 140.6a5.1 5.1 0 0 0 1.9 2.6M57.3 140.6a4.5 4.5 0 0 0 1.9 2.6"/>
<path d="M59.2 143.2l1.6 .8M61.3 143.2a1.56 1.56 0 0 1-2.1 0M61.3 143.2l-.5 .8M61.5 140.5a2.77 2.77 0 0 1-.2 2.7M61.5 140.5l.8 1.7M62.3 142.2l-1 1M64 141.2l-1.5 1.8-1.7 1M64 141.2l-1.7 1M136.7 140.3l37.1 21.4M187 153.6a19.5 19.5 0 0 1-9.5 6.1 8.4 8.4 0 0 1-4-.2M193 147.5a1.74 1.74 0 0 1 2.6-.3 4.2 4.2 0 0 1-2.6 5.3 1.32 1.32 0 0 1-1.6-1.5 5.1 5.1 0 0 1 1.6-3.5zM193.4 143.9a2.77 2.77 0 0 0-1.3-2.7 2.77 2.77 0 0 0-3 .1 10.1 10.1 0 0 0-5 8.9 2.73 2.73 0 0 0 1.6 2.4 2.73 2.73 0 0 0 2.8-.3"/>
<path d="M194.2 145.8a1.54 1.54 0 0 0-2.2-.1 5.4 5.4 0 0 0-2.5 5.5l.8 .8 .3 .1M194.3 145.9l-1.6-3.3a2.41 2.41 0 0 0-3.6-1 9.2 9.2 0 0 0-4.6 8.8 2.28 2.28 0 0 0 2.5 2l3.7-.3M195 146.3a22 22 0 0 0 1.8-13.3 7.1 7.1 0 0 0-8-5.9 19 19 0 0 0-10.9 7 29.3 29.3 0 0 0-7.1 17.2 10.2 10.2 0 0 0 3.2 8.6 7.7 7.7 0 0 0 7.2 .8 22.5 22.5 0 0 0 10.2-8.2M195.1 146.4a2.39 2.39 0 0 0-3.8 .3 5 5 0 0 0-1.4 4.5l.6 .8 1.1 .6a2.36 2.36 0 0 1-.6-3 4.7 4.7 0 0 1 3.3-3.4 1.64 1.64 0 0 1 1.7 2 4.8 4.8 0 0 1-3.6 4.6l-.8-.2M195.7 146.9a25 25 0 0 0 2.4-13.9 7.9 7.9 0 0 0-7.7-7.4 15.6 15.6 0 0 0-10.1 4.6 32.9 32.9 0 0 0-10.6 20.9 12.4 12.4 0 0 0 2.8 9.6 8 8 0 0 0 8.5 1.3 24.2 24.2 0 0 0 11.3-9.2"/>
</g>
<path d="M113.7 108.7a8.5 8.5 0 0 0-4.7-7.2 2.18 2.18 0 0 0-3.1 1.8v1.5" fill="none" stroke="#000" stroke-width=".2" stroke-dasharray="6.3 1.3 1.3 1.3 1.3 1.3" stroke-dashoffset="2.1"/>
<path d="M109.2 110.6a2.8 2.8 0 0 0 3.9 .2l.3-.5 .3-1.6" fill="none" stroke="#000" stroke-width=".2" stroke-dasharray="6.3 1.3 1.3 1.3 1.3 1.3" stroke-dashoffset="3.3"/>
<path d="M77.6 120.9a6.2 6.2 0 0 0 3.6 6.2" fill="none" stroke="#000" stroke-width=".2" stroke-dasharray="6.3 1.3 1.3 1.3 1.3 1.3" stroke-dashoffset="5.7"/>
<path d="M101.3 94.2a3.2 3.2 0 0 0-2.1-2.8 .9 .9 0 0 0-1 1.1 3.2 3.2 0 0 0 2 2.8 .9 .9 0 0 0 1.1-1.1M122 106.2a3.2 3.2 0 0 0-2-2.8 .9 .9 0 0 0-1.1 1 3.2 3.2 0 0 0 2 2.9 .9 .9 0 0 0 1.1-1.1M111.6 120.9a3.2 3.2 0 0 0-2-2.8 .9 .9 0 0 0-1 1.1 3.2 3.2 0 0 0 2 2.8 .9 .9 0 0 0 1-1.1" fill="none" stroke="#000" stroke-width=".2" stroke-dasharray="6.3 1.3 1.3 1.3 1.3 1.3" stroke-dashoffset="4.1"/>
<path d="M66 135.5a2.34 2.34 0 0 1 1 1.9M79.1 124.2l1.4 .8M80.4 123.4l-1.3 .8M80.5 125l.5-.3M108.6 120.9l1.5-.8M110.1 121.7l-1.5-.8M55.2 153.4h.1M56.3 153.4l.3-.4 .1-.5M56.7 152.5a2.82 2.82 0 0 0-2-2.6l-.4 .1" fill="none" stroke="#000" stroke-width=".2" stroke-dasharray="6.3 1.3 1.3 1.3 1.3 1.3"/>
<path d="M55.3 153.4l24.5-14.1" fill="none" stroke="#000" stroke-width=".2" stroke-dasharray="6.3 1.3 1.3 1.3 1.3 1.3" stroke-dashoffset="1.7"/>
<path d="M97.8 128.8l12.3-7.1" fill="none" stroke="#000" stroke-width=".2" stroke-dasharray="6.3 1.3 1.3 1.3 1.3 1.3" stroke-dashoffset="2.4"/>
<path d="M46 124.3l22.9-13.2M66.7 136.3l23-13.2" fill="none" stroke="#000" stroke-width=".2" stroke-dasharray="6.3 1.3 1.3 1.3 1.3 1.3" stroke-dashoffset="2.6"/>
<path d="M97.8 118.4l22.7-13.1" fill="none" stroke="#000" stroke-width=".2" stroke-dasharray="6.3 1.3 1.3 1.3 1.3 1.3" stroke-dashoffset="2.8"/>
<path d="M94.1 96.6l5.6-3.3" fill="none" stroke="#000" stroke-width=".2" stroke-dasharray="6.3 1.3 1.3 1.3 1.3 1.3" stroke-dashoffset="3.2"/>
<g font-size="7.1">
<text x="203" y="198.7">A</text>
<text x="263.2" y="198.9">B</text>
</g>
<g font-size="4.9">
<text x="214" y="175.7">Entstort Motor Assembly</text>
<text x="219.8" y="196.7">EML2322L-A-002</text>
</g>
<g font-size="4.2">
<text x="105.1" y="13">ITEM NO.</text>
<text x="136.4" y="13">PART NUMBER</text>
<text x="198" y="13">DESCRIPTION</text>
<text x="254.7" y="13">QTY.</text>
<text x="111.8" y="20.3">09</text>
<text x="136.6" y="20.3">EML2322L-001</text>
<text x="190" y="20.3">Entstort Motor Mount</text>
<text x="258.1" y="20.3">1</text>
<text x="111.8" y="27.7">14</text>
<text x="136.6" y="27.7">EML2322L-005</text>
<text x="176.6" y="27.7">M6-1mm X10mm Hex Head Screw</text>
<text x="258.1" y="27.7">3</text>
<text x="177.6" y="34">44 RPM Entstort Right Angle Gear</text>
<text x="111.8" y="36">16</text>
<text x="134" y="36">EML2322L-OTS31</text>
<text x="205.2" y="38.1">Motor</text>
<text x="258.1" y="36">1</text>
<text x="37.6" y="66.1">09</text>
<text x="189.5" y="70.7">16</text>
<text x="19.8" y="105.2">14</text>
<text x="224.2" y="154.8">NOTES:</text>
<text x="224.2" y="158.9">1. QTY: 2</text>
<text x="224.2" y="163.1">2. DIMS IN INCHES</text>
</g>
<g font-size="3.5">
<text x="201.2" y="170.7">TITLE:</text>
<text x="216" y="181.4">M. WAGNER</text>
<text x="202" y="190.7">SIZE</text>
<text x="210.6" y="190.6">DWG. NO.</text>
<text x="216" y="186.2">J. JOHNSEN</text>
<text x="262.4" y="190.9">REV</text>
<text x="202.9" y="204.6">SCALE:</text>
<text x="215.5" y="204.6">2:3</text>
<text x="246.5" y="204.6">SHEET 2 OF 3</text>
</g>
<g font-size="3.2">
<text x="148.9" y="185.7">TOLERANCE UNLESS NOTED</text>
<text x="145.5" y="191.5">DIMENSION</text>
<text x="165.2" y="190.7">PLACES IN DIMENSION</text>
<text x="149.4" y="194.6">TYPE</text>
<text x="169.8" y="194.6">0.0</text>
<text x="179.8" y="194.6">0.00</text>
<text x="190.7" y="194.6">0.000</text>
<text x="144.7" y="199.6">LOCATIONAL</text>
<text x="168.7" y="199.4">0.050</text>
<text x="180.2" y="199.4">0.020</text>
<text x="191.3" y="199.5">0.005</text>
<text x="146.5" y="204.6">ANGULAR</text>
<text x="170.4" y="204.2">5</text>
<text x="181.5" y="204.6">2</text>
<text x="193.1" y="204.6">0.5</text>
<text x="44.2" y="210.4">5</text>
<text x="94.6" y="210.3">4</text>
<text x="143.1" y="210.4">3</text>
<text x="193.2" y="210.3">2</text>
<text x="245.4" y="210.6">1</text>
</g>
<text font-size="3" x="14" y="213.5">SOLIDWORKS Educational Product. For Instructional Use Only.</text>
<g font-size="2.3">
<text x="200.8" y="185.7">DESIGNED</text>
<text x="201" y="180.9">DRAWN</text>
</g>
</svg>
